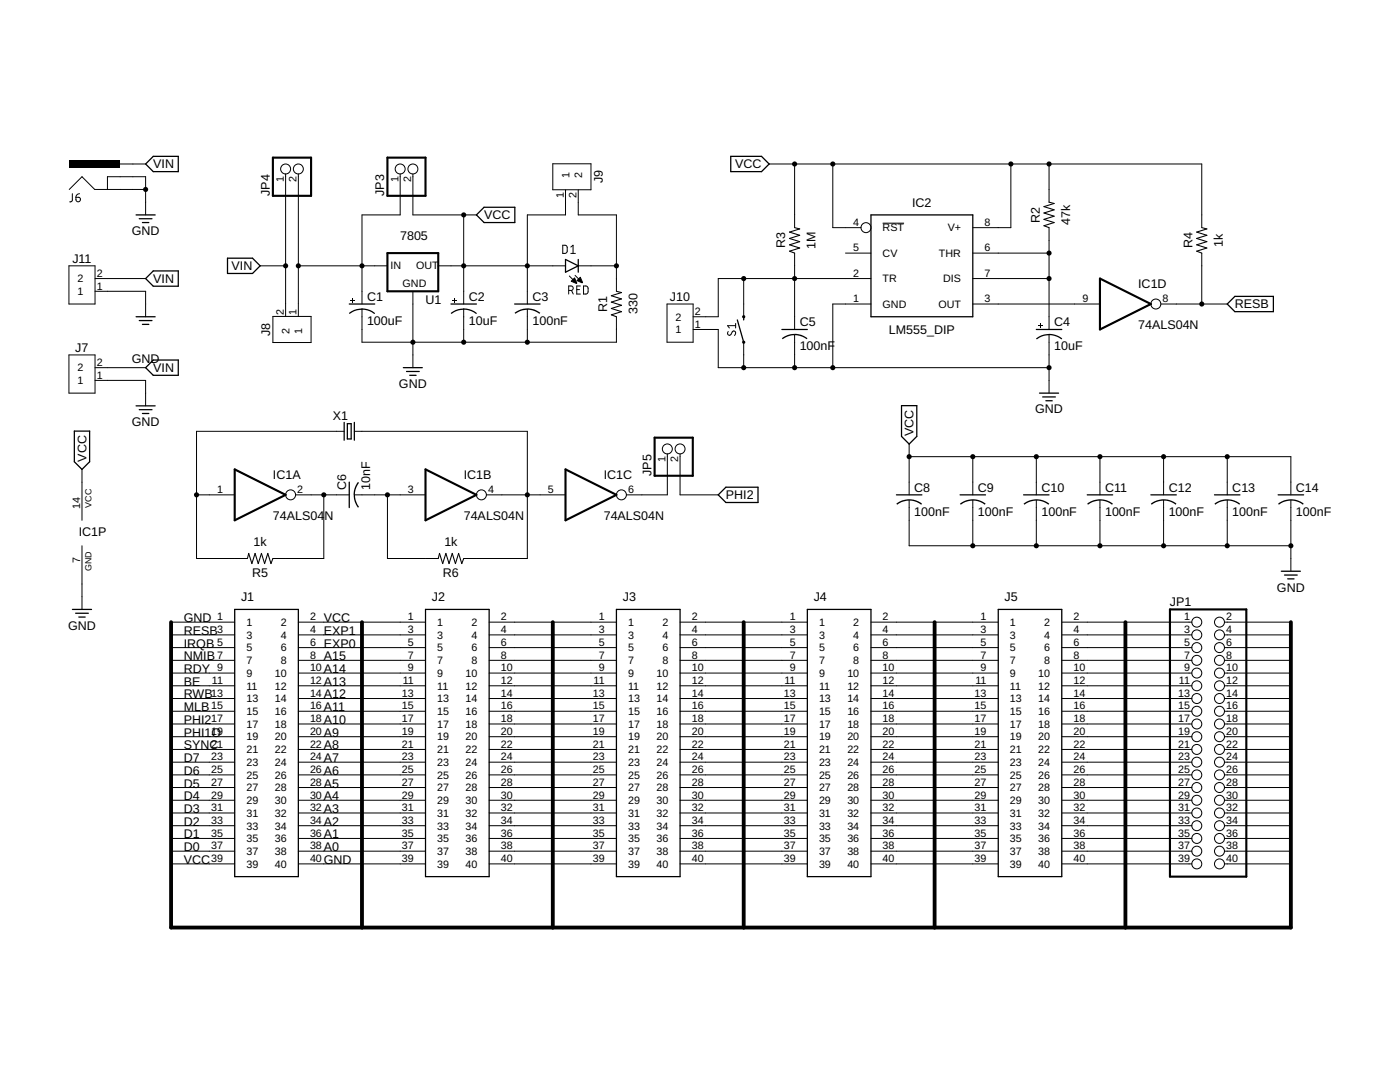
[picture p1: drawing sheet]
<svg xmlns="http://www.w3.org/2000/svg" width="279mm" height="216mm" viewBox="0 0 279 216" stroke-linecap="round" stroke-linejoin="round" font-family="sans-serif">
<g fill="none" stroke="#000" stroke-width=".2">
<path d="M13.8 37.8l2.6-2.5 2.5 2.5h10.2M14.4 38.7v1.3l-.5 .3M15.2 39.4h.5a.45 .45 0 0 1 .4 .5 .45 .45 0 0 1-.5 .4 .45 .45 0 0 1-.4-.5zM15.9 38.7l-.6 .2-.1 .5M21.4 37.8v-2.5h7.7v7.6M24 32.7h5.1M57 34.7v28.4M59.5 34.7v28.4M79.9 34.7v8.2h-7.7v17.8M82.4 34.7v8.2h12.7M110.3 32.7h7.6v5.2h-7.6zM112.9 37.9v5h-7.7v17.8"/>
<path d="M115.4 37.9v5h7.6v15.2M153.5 32.7h86.3v12.7M158.6 32.7v12.7M166.2 32.7v12.7h5.6M201.7 32.7v12.7h-7.6M209.4 32.7v7.6M13.8 53h5.2v7.7h-5.2zM19 58.1h10.1v5.1M19 55.6h10.1M51.9 53h5.1M59.5 53h17.8M82.4 58.1v15.3"/>
<path d="M87.5 53h25.4M92.5 42.9v17.8M112.3 48.9l.6 .1 .3 .2v1.1l-.3 .2-.6 .1zM113.5 58h.4a.44 .44 0 0 0 .5-.5 .44 .44 0 0 0-.5-.4h-.4v1.6M113.6 55.1l1.4 1.4M113.9 50.6h.9M113.9 49.3l.5-.4v1.7M114 58l.4 .7M114.8 54.9l1.4 1.4M115.1 57.8h.6M115.4 53h7.6M115.8 57.1h-.7v1.6h.7"/>
<path d="M116.5 57.1h.6l.2 .2 .1 .9-.3 .5h-.6zM148.4 55.6v7.6M158.6 50.5v15.2M168.7 50.5h5.1M173.8 55.6h-30.5v7.6h-5M176.1 44.5h4.3M194.1 55.6h15.3M194.1 50.5h15.3M209.4 45.4v20.3M239.8 50.5v10.2M13.8 70.8h5.2v7.6h-5.2zM19 75.9h10.1v5.1"/>
<path d="M19 73.4h10.1M54.5 63.1h7.6v5.2h-7.6zM72.2 61.7v6.6h50.8v-5.1M92.5 61.7v6.6M105.2 61.7v6.6M133.1 60.7h5.2v7.6h-5.2zM138.3 65.7h5v7.7h66.1M145.3 66.1a.41 .41 0 0 0-.1 .6 .41 .41 0 0 0 .6 .1l.3-.6a.38 .38 0 0 1 .5-.1 .38 .38 0 0 1 .2 .5l-.2 .4M146.8 65h-1.6l.4 .4M146.8 64.5v.9M148.4 68.3v5.1M158.6 66.8v6.6"/>
<path d="M173.8 60.7h-7.6v12.7M194.1 60.7h25.4M209.4 66.8v11.6M231.7 60.7h13.2M16.4 93.7v10.1M39.2 98.7h7.6M59 98.7h10.7M64.6 98.7v12.7h-10.1M68.7 86.1h-29.5v25.3h10.2M70.7 86.1h34.5v25.3h-12.7M70.7 98.7h14.2M77.3 98.7v12.7h10.2"/>
<path d="M97.1 98.7h15.8M133.2 90.6v8.1h-8.2M135.7 90.6v8.1h7.6M181.4 88.6v10.1M181.4 99.8v9.1h76.2M181.4 91.1h76.2v7.6M194.1 91.1v7.6M194.1 99.8v9.1M206.8 91.1v7.6M206.8 99.8v9.1M219.5 91.1v7.6M219.5 99.8v9.1"/>
<path d="M232.2 91.1v7.6M232.2 99.8v9.1M244.9 91.1v7.6M244.9 99.8v9.1M257.6 99.8v14.2M16.4 108.9v12.7M34.1 124.1h12.7M34.1 126.7h12.7M34.1 129.2h12.7M34.1 131.8h12.7M34.1 134.3h12.7M34.1 136.8h12.7"/>
<path d="M34.1 139.4h12.7M59.5 124.1h25.4M59.5 126.7h25.4M59.5 129.2h25.4M59.5 131.8h25.4M59.5 134.3h25.4M59.5 136.8h25.4M59.5 139.4h25.4M97.6 124.1h25.4M97.6 126.7h25.4M97.6 129.2h25.4M97.6 131.8h25.4"/>
<path d="M97.6 134.3h25.4M97.6 136.8h25.4M97.6 139.4h25.4M135.7 124.1h25.4M135.7 126.7h25.4M135.7 129.2h25.4M135.7 131.8h25.4M135.7 134.3h25.4M135.7 136.8h25.4M135.7 139.4h25.4M173.8 124.1h25.4M173.8 126.7h25.4"/>
<path d="M173.8 129.2h25.4M173.8 131.8h25.4M173.8 134.3h25.4M173.8 136.8h25.4M173.8 139.4h25.4M211.9 124.1h26M211.9 126.7h26M211.9 129.2h26M211.9 131.8h26M211.9 134.3h26M211.9 136.8h26M211.9 139.4h26"/>
<path d="M244.4 124.1h13.2M244.4 126.7h13.2M244.4 129.2h13.2M244.4 131.8h13.2M244.4 134.3h13.2M244.4 136.8h13.2M244.4 139.4h13.2M34.1 141.9h12.7M34.1 144.5h12.7M34.1 147h12.7M34.1 149.5h12.7M34.1 152.1h12.7"/>
<path d="M34.1 154.6h12.7M34.1 157.1h12.7M34.1 159.7h12.7M59.5 141.9h25.4M59.5 144.5h25.4M59.5 147h25.4M59.5 149.5h25.4M59.5 152.1h25.4M59.5 154.6h25.4M59.5 157.1h25.4M59.5 159.7h25.4M97.6 141.9h25.4"/>
<path d="M97.6 144.5h25.4M97.6 147h25.4M97.6 149.5h25.4M97.6 152.1h25.4M97.6 154.6h25.4M97.6 157.1h25.4M97.6 159.7h25.4M135.7 141.9h25.4M135.7 144.5h25.4M135.7 147h25.4M135.7 149.5h25.4M135.7 152.1h25.4"/>
<path d="M135.7 154.6h25.4M135.7 157.1h25.4M135.7 159.7h25.4M173.8 141.9h25.4M173.8 144.5h25.4M173.8 147h25.4M173.8 149.5h25.4M173.8 152.1h25.4M173.8 154.6h25.4M173.8 157.1h25.4M173.8 159.7h25.4M211.9 141.9h26"/>
<path d="M211.9 144.5h26M211.9 147h26M211.9 149.5h26M211.9 152.1h26M211.9 154.6h26M211.9 157.1h26M211.9 159.7h26M244.4 141.9h13.2M244.4 144.5h13.2M244.4 147h13.2M244.4 149.5h13.2M244.4 152.1h13.2"/>
<path d="M244.4 154.6h13.2M244.4 157.1h13.2M244.4 159.7h13.2M34.1 162.2h12.7M34.1 164.8h12.7M34.1 167.3h12.7M34.1 169.8h12.7M34.1 172.4h12.7M59.5 162.2h25.4M59.5 164.8h25.4M59.5 167.3h25.4M59.5 169.8h25.4"/>
<path d="M59.5 172.4h25.4M97.6 162.2h25.4M97.6 164.8h25.4M97.6 167.3h25.4M97.6 169.8h25.4M97.6 172.4h25.4M135.7 162.2h25.4M135.7 164.8h25.4M135.7 167.3h25.4M135.7 169.8h25.4M135.7 172.4h25.4M173.8 162.2h25.4"/>
<path d="M173.8 164.8h25.4M173.8 167.3h25.4M173.8 169.8h25.4M173.8 172.4h25.4M211.9 162.2h26M211.9 164.8h26M211.9 167.3h26M211.9 169.8h26M211.9 172.4h26M244.4 162.2h13.2M244.4 164.8h13.2M244.4 167.3h13.2"/>
<path d="M244.4 169.8h13.2M244.4 172.4h13.2"/>
<circle cx="57" cy="33.7" r=".99"/>
<circle cx="59.5" cy="33.7" r=".99"/>
<circle cx="79.9" cy="33.7" r=".99"/>
<circle cx="82.4" cy="33.7" r=".99"/>
<circle cx="172.8" cy="45.4" r=".99"/>
<circle cx="230.7" cy="60.7" r=".99"/>
<circle cx="58" cy="98.7" r=".99"/>
<circle cx="96.1" cy="98.7" r=".99"/>
<circle cx="124" cy="98.7" r=".99"/>
<circle cx="133.2" cy="89.6" r=".99"/>
<circle cx="135.7" cy="89.6" r=".99"/>
<circle cx="238.8" cy="136.8" r=".99"/>
<circle cx="238.8" cy="134.3" r=".99"/>
<circle cx="238.8" cy="124.1" r=".99"/>
<circle cx="238.8" cy="129.2" r=".99"/>
<circle cx="238.8" cy="131.8" r=".99"/>
<circle cx="238.8" cy="139.4" r=".99"/>
<circle cx="238.8" cy="126.7" r=".99"/>
<circle cx="243.4" cy="129.2" r=".99"/>
<circle cx="243.4" cy="124.1" r=".99"/>
<circle cx="243.4" cy="136.8" r=".99"/>
<circle cx="243.4" cy="139.4" r=".99"/>
<circle cx="243.4" cy="126.7" r=".99"/>
<circle cx="243.4" cy="131.8" r=".99"/>
<circle cx="243.4" cy="134.3" r=".99"/>
<circle cx="238.8" cy="152.1" r=".99"/>
<circle cx="238.8" cy="147" r=".99"/>
<circle cx="238.8" cy="157.1" r=".99"/>
<circle cx="238.8" cy="154.6" r=".99"/>
<circle cx="238.8" cy="141.9" r=".99"/>
<circle cx="238.8" cy="149.5" r=".99"/>
<circle cx="238.8" cy="144.5" r=".99"/>
<circle cx="238.8" cy="159.7" r=".99"/>
<circle cx="243.4" cy="152.1" r=".99"/>
<circle cx="243.4" cy="159.7" r=".99"/>
<circle cx="243.4" cy="149.5" r=".99"/>
<circle cx="243.4" cy="144.5" r=".99"/>
<circle cx="243.4" cy="157.1" r=".99"/>
<circle cx="243.4" cy="147" r=".99"/>
<circle cx="243.4" cy="154.6" r=".99"/>
<circle cx="243.4" cy="141.9" r=".99"/>
<circle cx="238.8" cy="167.3" r=".99"/>
<circle cx="238.8" cy="162.2" r=".99"/>
<circle cx="238.8" cy="169.8" r=".99"/>
<circle cx="238.8" cy="172.4" r=".99"/>
<circle cx="238.8" cy="164.8" r=".99"/>
<circle cx="243.4" cy="162.2" r=".99"/>
<circle cx="243.4" cy="164.8" r=".99"/>
<circle cx="243.4" cy="167.3" r=".99"/>
<circle cx="243.4" cy="169.8" r=".99"/>
<circle cx="243.4" cy="172.4" r=".99"/>
</g>
<g fill="none" stroke="#000" stroke-width=".25">
<path d="M29.1 32.7l1.5-1.5h5v3h-5zM145.8 31.2h6.2l1.5 1.5-1.5 1.5h-6.2zM27.2 42.9h3.8M27.8 43.6h2.5M28.4 44.4h1.3M29.1 55.6l1.5-1.5h5v3h-5zM45.4 51.5h5l1.5 1.5-1.5 1.6h-5zM95.1 42.9l1.5-1.5h6.1v3h-6.1zM112.9 51.8l2.5 1.2-2.5 1.3zM115.4 51.8v2.5M173.8 42.9h20.3v20.3h-20.3zM27.2 63.2h3.8"/>
<path d="M27.8 64h2.5M28.4 64.7h1.3M29.1 73.4l1.5-1.6h5v3.1h-5zM69.7 60.7h5.1M69.8 62.5a4 4 0 0 1 4.9 0M80.5 73.4h3.8M81.1 74.1h2.6M81.8 74.9h1.2M90 60.7h5.1M90.1 62.5a4 4 0 0 1 4.9 0M102.7 60.7h5.1M147.2 63.8l1.2 4.5"/>
<path d="M148.4 63.2v.6M156 65.7h5.1M206.8 65.7h5.1M206.9 67.6a4 4 0 0 1 5 0M207.5 78.4h3.8M208.1 79.2h2.5M208.7 80h1.3M244.9 60.7l1.5-1.6h7.7v3.1h-7.7zM14.8 86h3.1v6.1l-1.5 1.6-1.6-1.6zM27.2 81h3.8M27.8 81.7h2.5M28.4 82.5h1.3"/>
<path d="M68.7 84.3v3.5M69.3 84.5h.8v3.1h-.8zM69.7 96.2v5.1M70.7 84.3v3.5M144.9 97.2h6.4v3.1h-6.4l-1.6-1.6zM178.9 98.7h5.1M179.9 80.9h3.1v6.2l-1.6 1.5-1.5-1.5zM191.6 98.7h5.1M204.3 98.7h5.1M217 98.7h5.1M229.7 98.7h5.1M242.4 98.7h5.1"/>
<path d="M255.1 98.7h5.1M255.7 114h3.8M256.3 114.7h2.6M257 115.5h1.3M14.5 121.6h3.8M15.1 122.4h2.5M15.7 123.1h1.3M46.8 121.6h12.7v53.3h-12.7zM84.9 121.6h12.7v53.3h-12.7zM123 121.6h12.7v53.3h-12.7zM161.1 121.6h12.7v53.3h-12.7zM199.2 121.6h12.7v53.3h-12.7z"/>
</g>
<path d="M54.5 31.5h7.6v7.6h-7.6zM77.3 31.5h7.6v7.6h-7.6zM77.3 50.5h10.2v7.6h-10.2zM219.5 55.6l10.2 5.1-10.2 5zM46.8 93.7l10.2 5-10.2 5.1zM84.9 93.7l10.2 5-10.2 5.1zM112.9 93.7l10.1 5-10.1 5.1zM130.6 87.3h7.7v7.6h-7.7zM233.5 121.6h15.2v53.3h-15.2z" fill="none" stroke="#000" stroke-width=".42"/>
<g fill="#000">
<path d="M13.8 32h10.2v1.5h-10.2z" fill-rule="evenodd"/>
<path d="M70 59.9h.9v.1h-.9z" fill-rule="evenodd"/>
<path d="M70.4 59.5h.1v.9h-.1z" fill-rule="evenodd"/>
<path d="M90.3 59.9h.9v.1h-.9z" fill-rule="evenodd"/>
<path d="M90.7 59.5h.1v.9h-.1z" fill-rule="evenodd"/>
<path d="M102.7 62.4l1.2-.6 1.3-.2v.2l-1 .1-1.4 .7z" fill-rule="evenodd"/>
<path d="M105.2 61.5h.3a3.9 3.9 0 0 1 2.3 .9l-.1 .2-1.4-.7-1.1-.1z" fill-rule="evenodd"/>
<path d="M156 67.5l1.2-.7 1.4-.2v.3l-1 .1-1.4 .7z" fill-rule="evenodd"/>
<path d="M158.6 66.6h.3a3.9 3.9 0 0 1 2.2 .9l-.1 .2-.9-.5-1.5-.3z" fill-rule="evenodd"/>
<path d="M207.1 64.9h.9v.2h-.9z" fill-rule="evenodd"/>
<path d="M207.5 64.6h.1v.8h-.1z" fill-rule="evenodd"/>
<path d="M70.6 98.7h.2l.2 1.1 .6 1.3-.2 .2-.6-1.2z" fill-rule="evenodd"/>
<path d="M71.4 96.2l.2 .1-.6 1.4-.2 1h-.2l.2-1.3z" fill-rule="evenodd"/>
<path d="M178.9 100.5l1.2-.7 1.3-.2v.3l-1.5 .3-.9 .5z" fill-rule="evenodd"/>
<path d="M191.6 100.5l1.2-.7 1.3-.2v.3l-1.5 .3-.9 .5z" fill-rule="evenodd"/>
<path d="M204.3 100.5l1.2-.7 1.3-.2v.3l-1.5 .3-.9 .5z" fill-rule="evenodd"/>
<path d="M217 100.5l1.2-.7 1.3-.2v.3l-1.5 .3-.9 .5z" fill-rule="evenodd"/>
<path d="M229.7 100.5l1.2-.7 1.3-.2v.3l-1.5 .3-.9 .5z" fill-rule="evenodd"/>
<path d="M242.4 100.5l1.2-.7 1.3-.2v.3l-1.5 .3-.9 .5z" fill-rule="evenodd"/>
<path d="M255.1 100.5l1.2-.7 1.3-.2v.3l-1.5 .3-.9 .5z" fill-rule="evenodd"/>
<path d="M181.4 99.6l1.4 .2 1.2 .7-.1 .2-1.4-.7-1.1-.1z" fill-rule="evenodd"/>
<path d="M194.1 99.6l1.4 .2 1.2 .7-.2 .2-1.3-.7-1.1-.1z" fill-rule="evenodd"/>
<path d="M206.8 99.6l1.4 .2 1.2 .7-.2 .2-1.3-.7-1.1-.1z" fill-rule="evenodd"/>
<path d="M219.5 99.6h.3a4.1 4.1 0 0 1 2.3 .9l-.2 .2-1.3-.7-1.1-.1z" fill-rule="evenodd"/>
<path d="M232.2 99.6l1.4 .2 1.2 .7-.2 .2-1.3-.7-1.1-.1z" fill-rule="evenodd"/>
<path d="M244.9 99.6l1.4 .2 1.2 .7-.2 .2-1.3-.7-1.1-.1z" fill-rule="evenodd"/>
<path d="M257.6 99.6l1.4 .2 1.2 .7-.2 .2-.9-.5-1.5-.3z" fill-rule="evenodd"/>
<circle cx="29.1" cy="37.8" r=".51"/>
<circle cx="158.6" cy="32.7" r=".51"/>
<circle cx="166.2" cy="32.7" r=".51"/>
<circle cx="201.7" cy="32.7" r=".51"/>
<circle cx="209.4" cy="32.7" r=".51"/>
<circle cx="57" cy="53" r=".51"/>
<circle cx="59.5" cy="53" r=".51"/>
<circle cx="72.2" cy="53" r=".51"/>
<circle cx="92.5" cy="42.9" r=".51"/>
<circle cx="92.5" cy="53" r=".51"/>
<circle cx="105.2" cy="53" r=".51"/>
<circle cx="123" cy="53" r=".51"/>
<circle cx="148.4" cy="55.6" r=".51"/>
<circle cx="158.6" cy="55.6" r=".51"/>
<circle cx="209.4" cy="55.6" r=".51"/>
<circle cx="209.4" cy="50.5" r=".51"/>
<circle cx="82.4" cy="68.3" r=".51"/>
<circle cx="92.5" cy="68.3" r=".51"/>
<circle cx="105.2" cy="68.3" r=".51"/>
<circle cx="148.4" cy="68.3" r=".33"/>
<circle cx="148.4" cy="63.2" r=".33"/>
<circle cx="148.4" cy="73.4" r=".51"/>
<circle cx="158.6" cy="73.4" r=".51"/>
<circle cx="166.2" cy="73.4" r=".51"/>
<circle cx="209.4" cy="73.4" r=".51"/>
<circle cx="239.8" cy="60.7" r=".51"/>
<circle cx="39.2" cy="98.7" r=".51"/>
<circle cx="64.6" cy="98.7" r=".51"/>
<circle cx="77.3" cy="98.7" r=".51"/>
<circle cx="105.2" cy="98.7" r=".51"/>
<circle cx="181.4" cy="91.1" r=".51"/>
<circle cx="194.1" cy="91.1" r=".51"/>
<circle cx="206.8" cy="91.1" r=".51"/>
<circle cx="219.5" cy="91.1" r=".51"/>
<circle cx="232.2" cy="91.1" r=".51"/>
<circle cx="244.9" cy="91.1" r=".51"/>
<circle cx="194.1" cy="108.9" r=".51"/>
<circle cx="206.8" cy="108.9" r=".51"/>
<circle cx="219.5" cy="108.9" r=".51"/>
<circle cx="232.2" cy="108.9" r=".51"/>
<circle cx="244.9" cy="108.9" r=".51"/>
<circle cx="257.6" cy="108.9" r=".51"/>
</g>
<g fill="#000">
<path d="M13.8 32h10.2v1.5h-10.2zM13.8 32v1.5h10.2v-1.5z"/>
<path d="M28.6 37.8a.51 .51 0 0 1 1 0 .51 .51 0 0 1-1 0zM28.6 37.8a.51 .51 0 0 0 1 0 .51 .51 0 0 0-1 0z"/>
<path d="M158.1 32.7a.51 .51 0 0 1 1 0 .51 .51 0 0 1-1 0zM158.1 32.7a.51 .51 0 0 0 1 0 .51 .51 0 0 0-1 0z"/>
<path d="M165.7 32.7a.51 .51 0 0 1 1 0 .51 .51 0 0 1-1 0zM165.7 32.7a.51 .51 0 0 0 1 0 .51 .51 0 0 0-1 0z"/>
<path d="M201.2 32.7a.51 .51 0 0 1 1 0 .51 .51 0 0 1-1 0zM201.2 32.7a.51 .51 0 0 0 1 0 .51 .51 0 0 0-1 0z"/>
<path d="M208.9 32.7a.51 .51 0 0 1 1 0 .51 .51 0 0 1-1 0zM208.9 32.7a.51 .51 0 0 0 1 0 .51 .51 0 0 0-1 0z"/>
<path d="M56.5 53a.51 .51 0 0 1 1 0 .51 .51 0 0 1-1 0zM56.5 53a.51 .51 0 0 0 1 0 .51 .51 0 0 0-1 0z"/>
<path d="M59 53a.55 .55 0 0 1 1.1 0 .55 .55 0 0 1-1.1 0zM59 53a.51 .51 0 0 0 1 0 .51 .51 0 0 0-1 0z"/>
<path d="M70 59.9h.9v.1h-.9zM70 59.9v.1h.9v-.1z"/>
<path d="M70.4 59.5h.1v.9h-.1zM70.4 59.5v.9h.1v-.9z"/>
<path d="M71.7 53a.55 .55 0 0 1 1.1 0 .55 .55 0 0 1-1.1 0zM71.7 53a.51 .51 0 0 0 1 0 .51 .51 0 0 0-1 0z"/>
<path d="M90.3 59.9h.9v.1h-.9zM90.3 59.9v.1h.9v-.1z"/>
<path d="M90.7 59.5h.1v.9h-.1zM90.7 59.5v.9h.1v-.9z"/>
<path d="M92 53a.51 .51 0 0 1 1 0 .51 .51 0 0 1-1 0zM92 53a.51 .51 0 0 0 1 0 .51 .51 0 0 0-1 0z"/>
<path d="M92 42.9a.51 .51 0 0 1 1 0 .51 .51 0 0 1-1 0zM92 42.9a.51 .51 0 0 0 1 0 .51 .51 0 0 0-1 0z"/>
<path d="M104.7 53a.51 .51 0 0 1 1 0 .51 .51 0 0 1-1 0zM104.7 53a.51 .51 0 0 0 1 0 .51 .51 0 0 0-1 0z"/>
<path d="M122.5 53a.51 .51 0 0 1 1 0 .51 .51 0 0 1-1 0zM122.5 53a.51 .51 0 0 0 1 0 .51 .51 0 0 0-1 0z"/>
<path d="M147.9 55.6a.51 .51 0 0 1 1 0 .51 .51 0 0 1-1 0zM147.9 55.6a.51 .51 0 0 0 1 0 .51 .51 0 0 0-1 0z"/>
<path d="M158.1 55.6a.51 .51 0 0 1 1 0 .51 .51 0 0 1-1 0zM158.1 55.6a.51 .51 0 0 0 1 0 .51 .51 0 0 0-1 0z"/>
<path d="M208.9 50.5a.51 .51 0 0 1 1 0 .51 .51 0 0 1-1 0zM208.9 50.5a.51 .51 0 0 0 1 0 .51 .51 0 0 0-1 0z"/>
<path d="M208.9 55.6a.51 .51 0 0 1 1 0 .51 .51 0 0 1-1 0zM208.9 55.6a.51 .51 0 0 0 1 0 .51 .51 0 0 0-1 0z"/>
<path d="M81.9 68.3a.51 .51 0 0 1 1 0 .51 .51 0 0 1-1 0zM81.9 68.3a.51 .51 0 0 0 1 0 .51 .51 0 0 0-1 0z"/>
<path d="M92 68.3a.51 .51 0 0 1 1 0 .51 .51 0 0 1-1 0zM92 68.3a.51 .51 0 0 0 1 0 .51 .51 0 0 0-1 0z"/>
<path d="M102.7 62.4a3.8 3.8 0 0 1 2.5-.8v.2l-1 .1-1.4 .7zM102.7 62.4l.1 .2 1.4-.7 1-.1v-.2l-1.3 .2z"/>
<path d="M104.7 68.3a.51 .51 0 0 1 1 0 .51 .51 0 0 1-1 0zM104.7 68.3a.51 .51 0 0 0 1 0 .51 .51 0 0 0-1 0z"/>
<path d="M105.2 61.5h.3a3.9 3.9 0 0 1 2.3 .9l-.1 .2-1.4-.7-1.1-.1zM105.2 61.5v.3l1.1 .1 1.4 .7 .1-.2-1.2-.7z"/>
<path d="M148.1 68.3a.35 .35 0 0 1 .7 0 .35 .35 0 0 1-.7 0zM148.1 68.3a.35 .35 0 0 0 .7 0 .35 .35 0 0 0-.7 0z"/>
<path d="M148.1 63.2a.35 .35 0 0 1 .7 0 .35 .35 0 0 1-.7 0zM148.1 63.2a.35 .35 0 0 0 .7 0 .35 .35 0 0 0-.7 0z"/>
<path d="M147.9 73.4a.51 .51 0 0 1 1 0 .51 .51 0 0 1-1 0zM147.9 73.4a.51 .51 0 0 0 1 0 .51 .51 0 0 0-1 0z"/>
<path d="M156 67.5a3.8 3.8 0 0 1 2.6-.9v.3l-1 .1-1.4 .7zM156 67.5l.2 .2 1.4-.7 1-.1v-.3l-1.4 .2z"/>
<path d="M158.1 73.4a.51 .51 0 0 1 1 0 .51 .51 0 0 1-1 0zM158.1 73.4a.51 .51 0 0 0 1 0 .51 .51 0 0 0-1 0z"/>
<path d="M158.6 66.6h.3a3.9 3.9 0 0 1 2.2 .9l-.1 .2-.9-.5-1.5-.3zM158.6 66.6v.3l1.5 .3 .9 .5 .1-.2-1.2-.7z"/>
<path d="M165.7 73.4a.51 .51 0 0 1 1 0 .51 .51 0 0 1-1 0zM165.7 73.4a.51 .51 0 0 0 1 0 .51 .51 0 0 0-1 0z"/>
<path d="M207.1 64.9h.9v.2h-.9zM207.1 64.9v.2h.9v-.2z"/>
<path d="M207.5 64.6h.1v.8h-.1zM207.5 64.6v.8h.1v-.8z"/>
<path d="M208.9 73.4a.51 .51 0 0 1 1 0 .51 .51 0 0 1-1 0zM208.9 73.4a.51 .51 0 0 0 1 0 .51 .51 0 0 0-1 0z"/>
<path d="M239.3 60.7a.51 .51 0 0 1 1 0 .51 .51 0 0 1-1 0zM239.3 60.7a.51 .51 0 0 0 1 0 .51 .51 0 0 0-1 0z"/>
<path d="M38.7 98.7a.51 .51 0 0 1 1 0 .51 .51 0 0 1-1 0zM38.7 98.7a.51 .51 0 0 0 1 0 .51 .51 0 0 0-1 0z"/>
<path d="M64.1 98.7a.51 .51 0 0 1 1 0 .51 .51 0 0 1-1 0zM64.1 98.7a.51 .51 0 0 0 1 0 .51 .51 0 0 0-1 0z"/>
<path d="M70.6 98.7h.2l.2 1.1 .7 1.3-.3 .2a4.3 4.3 0 0 1-.8-2.6zM70.6 98.7l.1 .9 .3 1 .4 .7 .2-.2a3.9 3.9 0 0 1-.8-2.4z"/>
<path d="M71.4 96.2l.3 .1-.7 1.4-.2 1h-.2a3.9 3.9 0 0 1 .8-2.5zM71.4 96.2l-.6 1.2-.2 1.3h.2l.1-1 .7-1.4z"/>
<path d="M76.8 98.7a.51 .51 0 0 1 1 0 .51 .51 0 0 1-1 0zM76.8 98.7a.51 .51 0 0 0 1 0 .51 .51 0 0 0-1 0z"/>
<path d="M104.7 98.7a.51 .51 0 0 1 1 0 .51 .51 0 0 1-1 0zM104.7 98.7a.51 .51 0 0 0 1 0 .51 .51 0 0 0-1 0z"/>
<path d="M178.9 100.5a4.3 4.3 0 0 1 2.5-.9v.3l-1.5 .3-.9 .5zM178.9 100.5l.1 .2 .9-.5 1.5-.3v-.3l-1.3 .2z"/>
<path d="M180.9 91.1a.51 .51 0 0 1 1 0 .51 .51 0 0 1-1 0zM180.9 91.1a.51 .51 0 0 0 1 0 .51 .51 0 0 0-1 0z"/>
<path d="M191.6 100.5a4.3 4.3 0 0 1 2.5-.9v.3l-1.5 .3-.9 .5zM191.6 100.5l.1 .2 .9-.5 1.5-.3v-.3l-1.3 .2z"/>
<path d="M193.6 91.1a.51 .51 0 0 1 1 0 .51 .51 0 0 1-1 0zM193.6 91.1a.51 .51 0 0 0 1 0 .51 .51 0 0 0-1 0z"/>
<path d="M204.3 100.5a4.3 4.3 0 0 1 2.5-.9v.3l-1.5 .3-.9 .5zM204.3 100.5l.1 .2 .9-.5 1.5-.3v-.3l-1.3 .2z"/>
<path d="M206.3 91.1a.51 .51 0 0 1 1 0 .51 .51 0 0 1-1 0zM206.3 91.1a.51 .51 0 0 0 1 0 .51 .51 0 0 0-1 0z"/>
<path d="M217 100.5a4.3 4.3 0 0 1 2.5-.9v.3l-1.5 .3-.9 .5zM217 100.5l.1 .2a3.8 3.8 0 0 1 2.4-.8v-.3l-1.3 .2z"/>
<path d="M219 91.1a.51 .51 0 0 1 1 0 .51 .51 0 0 1-1 0zM219 91.1a.51 .51 0 0 0 1 0 .51 .51 0 0 0-1 0z"/>
<path d="M229.7 100.5a4.3 4.3 0 0 1 2.5-.9v.3l-1.5 .3-.9 .5zM229.7 100.5l.1 .2a3.8 3.8 0 0 1 2.4-.8v-.3l-1.3 .2z"/>
<path d="M231.7 91.1a.51 .51 0 0 1 1 0 .51 .51 0 0 1-1 0zM231.7 91.1a.51 .51 0 0 0 1 0 .51 .51 0 0 0-1 0z"/>
<path d="M242.4 100.5a4.3 4.3 0 0 1 2.5-.9v.3l-1.5 .3-.9 .5zM242.4 100.5l.1 .2 .9-.5 1.5-.3v-.3l-1.3 .2z"/>
<path d="M244.4 91.1a.51 .51 0 0 1 1 0 .51 .51 0 0 1-1 0zM244.4 91.1a.51 .51 0 0 0 1 0 .51 .51 0 0 0-1 0z"/>
<path d="M255.1 100.5a4.2 4.2 0 0 1 2.5-.9v.3l-1.5 .3-.9 .5zM255.1 100.5l.1 .2 .9-.5 1.5-.3v-.3l-1.3 .2z"/>
<path d="M181.4 99.6h.3a4.1 4.1 0 0 1 2.3 .9l-.1 .2-1.4-.7-1.1-.1zM181.4 99.6v.3l1.1 .1 1.4 .7 .1-.2-1.2-.7z"/>
<path d="M193.6 108.9a.51 .51 0 0 1 1 0 .51 .51 0 0 1-1 0zM193.6 108.9a.51 .51 0 0 0 1 0 .51 .51 0 0 0-1 0z"/>
<path d="M194.1 99.6h.3a4.1 4.1 0 0 1 2.3 .9l-.2 .2-1.3-.7-1.1-.1zM194.1 99.6v.3l1.1 .1 1.3 .7 .2-.2-1.2-.7z"/>
<path d="M206.3 108.9a.51 .51 0 0 1 1 0 .51 .51 0 0 1-1 0zM206.3 108.9a.51 .51 0 0 0 1 0 .51 .51 0 0 0-1 0z"/>
<path d="M206.8 99.6h.3a4.1 4.1 0 0 1 2.3 .9l-.2 .2-1.3-.7-1.1-.1zM206.8 99.6v.3l1.1 .1 1.3 .7 .2-.2-1.2-.7z"/>
<path d="M219 108.9a.51 .51 0 0 1 1 0 .51 .51 0 0 1-1 0zM219 108.9a.51 .51 0 0 0 1 0 .51 .51 0 0 0-1 0z"/>
<path d="M219.5 99.6h.3a4 4 0 0 1 2.3 .9l-.2 .2-1.3-.7-1.1-.1zM219.5 99.6v.3l1.1 .1 1.3 .7 .2-.2-1.2-.7z"/>
<path d="M231.7 108.9a.51 .51 0 0 1 1 0 .51 .51 0 0 1-1 0zM231.7 108.9a.51 .51 0 0 0 1 0 .51 .51 0 0 0-1 0z"/>
<path d="M232.2 99.6h.3a4.1 4.1 0 0 1 2.3 .9l-.2 .2-1.3-.7-1.1-.1zM232.2 99.6v.3l1.1 .1 1.3 .7 .2-.2-1.2-.7z"/>
<path d="M244.4 108.9a.51 .51 0 0 1 1 0 .51 .51 0 0 1-1 0zM244.4 108.9a.51 .51 0 0 0 1 0 .51 .51 0 0 0-1 0z"/>
<path d="M244.9 99.6h.3a4.1 4.1 0 0 1 2.3 .9l-.2 .2-1.3-.7-1.1-.1zM244.9 99.6v.3l1.1 .1 1.3 .7 .2-.2-1.2-.7z"/>
<path d="M257.1 108.9a.51 .51 0 0 1 1 0 .51 .51 0 0 1-1 0zM257.1 108.9a.51 .51 0 0 0 1 0 .51 .51 0 0 0-1 0z"/>
<path d="M257.6 99.6h.3a4.1 4.1 0 0 1 2.3 .9l-.2 .2-.9-.5-1.5-.3zM257.6 99.6v.3l1.5 .3 .9 .5 .2-.2-1.2-.7z"/>
</g>
<g fill="#000" stroke="#000" stroke-width=".2">
<path d="M114 56.1l.7-.6 .4 1z" fill-rule="evenodd"/>
<path d="M115.1 56l.7-.7 .5 1.1z" fill-rule="evenodd"/>
</g>
<path d="M123 58.1l1 .3-2 .6 2 .6-2 .7 2 .6-2 .7 2 .6-2 .6 1 .4M158.6 45.4l1 .3-2 .6 2 .6-2 .7 2 .6-2 .7 2 .6-2 .6 1 .4M209.4 40.3l1 .3-2.1 .6 2.1 .7-2.1 .6 2.1 .6-2.1 .7 2.1 .6-2.1 .6 1.1 .4M239.8 45.4l1.1 .3-2.1 .6 2.1 .6-2.1 .7 2.1 .6-2.1 .7 2.1 .6-2.1 .6 1 .4M49.4 111.4l.2-1 .7 2.1 .6-2.1 .6 2.1 .7-2.1 .6 2.1 .6-2.1 .7 2.1 .4-1.1M87.5 111.4l.2-1 .6 2.1 .7-2.1 .6 2.1 .7-2.1 .6 2.1 .6-2.1 .7 2.1 .3-1.1" fill="none" stroke="#000" stroke-width=".21"/>
<path d="M34.1 124.1v61h223.5v-61M72.2 124.1v61M110.3 124.1v61M148.4 124.1v61M186.5 124.1v61M224.6 124.1v61" fill="none" stroke="#000" stroke-width=".76"/>
<g font-size="2.5">
<text x="30.6" y="33.6">VIN</text>
<text x="146.7" y="33.6">VCC</text>
<text x="53.8" y="39.1" transform="rotate(-90 53.8 39.1)">JP4</text>
<text x="76.7" y="39.1" transform="rotate(-90 76.7 39.1)">JP3</text>
<text x="120.3" y="36.6" transform="rotate(-90 120.3 36.6)">J9</text>
<text x="182" y="41.2">IC2</text>
<text x="26.3" y="47">GND</text>
<text x="79.9" y="48">7805</text>
<text x="96.6" y="43.8">VCC</text>
<text x="207.5" y="44.5" transform="rotate(-90 207.5 44.5)">R2</text>
<text x="213.6" y="44.9" transform="rotate(-90 213.6 44.9)">47k</text>
<text x="14.4" y="52.5">J11</text>
<text x="46.2" y="53.9">VIN</text>
<text x="156.7" y="49.6" transform="rotate(-90 156.7 49.6)">R3</text>
<text x="162.8" y="49.7" transform="rotate(-90 162.8 49.7)">1M</text>
<text x="238" y="49.6" transform="rotate(-90 238 49.6)">R4</text>
<text x="244" y="49.3" transform="rotate(-90 244 49.3)">1k</text>
<text x="30.6" y="56.5">VIN</text>
<text x="227.1" y="57.5">IC1D</text>
<text x="73.2" y="64.9">100uF</text>
<text x="73.2" y="60">C1</text>
<text x="84.9" y="60.7">U1</text>
<text x="93.6" y="64.9">10uF</text>
<text x="93.6" y="60">C2</text>
<text x="106.3" y="64.9">100nF</text>
<text x="106.3" y="60">C3</text>
<text x="121.1" y="62.3" transform="rotate(-90 121.1 62.3)">R1</text>
<text x="127.2" y="62.7" transform="rotate(-90 127.2 62.7)">330</text>
<text x="133.7" y="60.1">J10</text>
<text x="159.6" y="65.1">C5</text>
<text x="210.4" y="65.1">C4</text>
<text x="227.1" y="65.7">74ALS04N</text>
<text x="246.4" y="61.6">RESB</text>
<text x="15" y="70.2">J7</text>
<text x="53.9" y="67.1" transform="rotate(-90 53.9 67.1)">J8</text>
<text x="159.6" y="69.9">100nF</text>
<text x="177.4" y="66.6">LM555_DIP</text>
<text x="210.4" y="69.9">10uF</text>
<text x="26.3" y="72.3">GND</text>
<text x="30.6" y="74.2">VIN</text>
<text x="79.6" y="77.4">GND</text>
<text x="66.4" y="83.8">X1</text>
<text x="206.6" y="82.5">GND</text>
<text x="26.3" y="85">GND</text>
<text x="182.3" y="87.1" transform="rotate(-90 182.3 87.1)">VCC</text>
<text x="17.3" y="92.1" transform="rotate(-90 17.3 92.1)">VCC</text>
<text x="54.5" y="95.6">IC1A</text>
<text x="92.5" y="95.6">IC1B</text>
<text x="120.5" y="95.6">IC1C</text>
<text x="130" y="94.9" transform="rotate(-90 130 94.9)">JP5</text>
<text x="69.1" y="97.7" transform="rotate(-90 69.1 97.7)">C6</text>
<text x="73.9" y="97.7" transform="rotate(-90 73.9 97.7)">10nF</text>
<text x="144.9" y="99.6">PHI2</text>
<text x="182.4" y="98.1">C8</text>
<text x="195.1" y="98.1">C9</text>
<text x="207.8" y="98.1">C10</text>
<text x="220.5" y="98.1">C11</text>
<text x="233.2" y="98.1">C12</text>
<text x="245.9" y="98.1">C13</text>
<text x="258.6" y="98.1">C14</text>
<text x="15.7" y="107">IC1P</text>
<text x="54.5" y="103.8">74ALS04</text>
<text x="64.7" y="103.8">N</text>
<text x="92.5" y="103.8">74ALS04N</text>
<text x="120.5" y="103.8">74ALS04N</text>
<text x="182.4" y="102.9">100nF</text>
<text x="195.1" y="102.9">100nF</text>
<text x="207.8" y="102.9">100nF</text>
<text x="220.5" y="102.9">100nF</text>
<text x="233.2" y="102.9">100nF</text>
<text x="245.9" y="102.9">100nF</text>
<text x="258.6" y="102.9">100nF</text>
<text x="50.6" y="109">1k</text>
<text x="88.7" y="109">1k</text>
<text x="48.1" y="120">J1</text>
<text x="50.3" y="115.1">R5</text>
<text x="86.2" y="120">J2</text>
<text x="88.4" y="115.1">R6</text>
<text x="124.3" y="120">J3</text>
<text x="162.4" y="120">J4</text>
<text x="200.5" y="120">J5</text>
<text x="254.8" y="118">GND</text>
<text x="13.6" y="125.7">GND</text>
<text x="36.7" y="124.1">GND</text>
<text x="64.6" y="124.1">VCC</text>
<text x="233.5" y="121">JP1</text>
<text x="36.7" y="126.7">RESB</text>
<text x="36.7" y="129.2">IRQB</text>
<text x="36.7" y="131.8">NMIB</text>
<text x="64.6" y="126.7">EXP1</text>
<text x="64.6" y="129.2">EXP0</text>
<text x="64.6" y="131.8">A15</text>
<text x="36.7" y="134.3">RDY</text>
<text x="36.7" y="136.8">BE</text>
<text x="64.6" y="134.3">A14</text>
<text x="64.6" y="136.8">A13</text>
<text x="36.7" y="139.4">RWB</text>
<text x="36.7" y="141.9">MLB</text>
<text x="64.6" y="139.4">A12</text>
<text x="64.6" y="141.9">A11</text>
<text x="36.7" y="144.5">PHI2</text>
<text x="36.7" y="147">PHI1O</text>
<text x="36.7" y="149.5">SYNC</text>
<text x="64.6" y="144.5">A10</text>
<text x="64.6" y="147">A9</text>
<text x="64.6" y="149.5">A8</text>
<text x="36.7" y="152.1">D7</text>
<text x="36.7" y="154.6">D6</text>
<text x="64.6" y="152.1">A7</text>
<text x="64.6" y="154.6">A6</text>
<text x="36.7" y="157.2">D5</text>
<text x="36.7" y="159.7">D4</text>
<text x="64.6" y="157.2">A5</text>
<text x="64.6" y="159.7">A4</text>
<text x="36.7" y="162.2">D3</text>
<text x="36.7" y="164.8">D2</text>
<text x="36.7" y="167.3">D1</text>
<text x="64.6" y="162.2">A3</text>
<text x="64.6" y="164.8">A2</text>
<text x="64.6" y="167.3">A1</text>
<text x="36.7" y="172.4">VCC</text>
<text x="36.7" y="169.8">D0</text>
<text x="64.6" y="172.4">GND</text>
<text x="64.6" y="169.8">A0</text>
</g>
<g font-size="2.1">
<text x="113.6" y="35.5" transform="rotate(-90 113.6 35.5)">1</text>
<text x="116.2" y="35.5" transform="rotate(-90 116.2 35.5)">2</text>
<text x="56.6" y="36.3" transform="rotate(-90 56.6 36.3)">1</text>
<text x="59.2" y="36.3" transform="rotate(-90 59.2 36.3)">2</text>
<text x="79.5" y="36.3" transform="rotate(-90 79.5 36.3)">1</text>
<text x="82" y="36.3" transform="rotate(-90 82 36.3)">2</text>
<text x="112.5" y="39.4" transform="rotate(-90 112.5 39.4)">1</text>
<text x="115" y="39.4" transform="rotate(-90 115 39.4)">2</text>
<text x="170.3" y="45.1">4</text>
<text x="176.2" y="46.2">RST</text>
<text x="189.1" y="46.2">V+</text>
<text x="196.5" y="45.1">8</text>
<text x="77.9" y="53.7">IN</text>
<text x="83" y="53.7">OUT</text>
<text x="170.3" y="50.2">5</text>
<text x="176.2" y="51.3">CV</text>
<text x="187.4" y="51.3">THR</text>
<text x="196.5" y="50.2">6</text>
<text x="15.5" y="58.9">1</text>
<text x="15.5" y="56.3">2</text>
<text x="19.3" y="57.8">1</text>
<text x="19.3" y="55.2">2</text>
<text x="80.4" y="57.4">GND</text>
<text x="170.3" y="55.2">2</text>
<text x="176.2" y="56.3">TR</text>
<text x="188.2" y="56.3">DIS</text>
<text x="196.5" y="55.2">7</text>
<text x="56.6" y="62.8" transform="rotate(-90 56.6 62.8)">2</text>
<text x="59.2" y="62.8" transform="rotate(-90 59.2 62.8)">1</text>
<text x="134.8" y="64">2</text>
<text x="138.7" y="65.4">1</text>
<text x="138.7" y="62.8">2</text>
<text x="170.3" y="60.3">1</text>
<text x="176.2" y="61.4">GND</text>
<text x="187.3" y="61.4">OUT</text>
<text x="196.5" y="60.3">3</text>
<text x="216" y="60.3">9</text>
<text x="232" y="60.3">8</text>
<text x="57.8" y="66.7" transform="rotate(-90 57.8 66.7)">2</text>
<text x="60.3" y="66.7" transform="rotate(-90 60.3 66.7)">1</text>
<text x="134.8" y="66.5">1</text>
<text x="15.5" y="76.7">1</text>
<text x="15.5" y="74.1">2</text>
<text x="19.3" y="75.5">1</text>
<text x="19.3" y="73">2</text>
<text x="132.8" y="92.1" transform="rotate(-90 132.8 92.1)">1</text>
<text x="135.4" y="92.1" transform="rotate(-90 135.4 92.1)">2</text>
<text x="16" y="101.5" transform="rotate(-90 16 101.5)">14</text>
<text x="43.3" y="98.4">1</text>
<text x="59.3" y="98.4">2</text>
<text x="81.4" y="98.4">3</text>
<text x="97.4" y="98.4">4</text>
<text x="109.3" y="98.4">5</text>
<text x="125.4" y="98.4">6</text>
<text x="16" y="112.4" transform="rotate(-90 16 112.4)">7</text>
<text x="43.3" y="123.8">1</text>
<text x="49.2" y="124.9">1</text>
<text x="56" y="124.9">2</text>
<text x="61.9" y="123.8">2</text>
<text x="81.4" y="123.8">1</text>
<text x="87.3" y="124.9">1</text>
<text x="94.1" y="124.9">2</text>
<text x="100" y="123.8">2</text>
<text x="119.5" y="123.8">1</text>
<text x="125.4" y="124.9">1</text>
<text x="132.2" y="124.9">2</text>
<text x="138.1" y="123.8">2</text>
<text x="157.6" y="123.8">1</text>
<text x="163.5" y="124.9">1</text>
<text x="170.3" y="124.9">2</text>
<text x="176.2" y="123.8">2</text>
<text x="195.7" y="123.8">1</text>
<text x="201.5" y="124.9">1</text>
<text x="208.4" y="124.9">2</text>
<text x="214.2" y="123.8">2</text>
<text x="236.3" y="123.8">1</text>
<text x="244.7" y="123.8">2</text>
<text x="43.3" y="126.3">3</text>
<text x="43.3" y="128.9">5</text>
<text x="43.3" y="131.4">7</text>
<text x="49.2" y="127.4">3</text>
<text x="49.2" y="130">5</text>
<text x="56" y="127.4">4</text>
<text x="56" y="130">6</text>
<text x="61.9" y="126.3">4</text>
<text x="61.9" y="128.9">6</text>
<text x="61.9" y="131.4">8</text>
<text x="81.4" y="126.3">3</text>
<text x="81.4" y="128.9">5</text>
<text x="81.4" y="131.4">7</text>
<text x="87.3" y="127.4">3</text>
<text x="87.3" y="130">5</text>
<text x="94.1" y="127.4">4</text>
<text x="94.1" y="130">6</text>
<text x="100" y="126.3">4</text>
<text x="100" y="128.9">6</text>
<text x="100" y="131.4">8</text>
<text x="119.5" y="126.3">3</text>
<text x="119.5" y="128.9">5</text>
<text x="119.5" y="131.4">7</text>
<text x="125.4" y="127.4">3</text>
<text x="125.4" y="130">5</text>
<text x="132.2" y="127.4">4</text>
<text x="132.2" y="130">6</text>
<text x="138.1" y="126.3">4</text>
<text x="138.1" y="128.9">6</text>
<text x="138.1" y="131.4">8</text>
<text x="157.6" y="126.3">3</text>
<text x="157.6" y="128.9">5</text>
<text x="157.6" y="131.4">7</text>
<text x="163.5" y="127.4">3</text>
<text x="163.5" y="130">5</text>
<text x="170.3" y="127.4">4</text>
<text x="170.3" y="130">6</text>
<text x="176.2" y="126.3">4</text>
<text x="176.2" y="128.9">6</text>
<text x="176.2" y="131.4">8</text>
<text x="195.7" y="126.3">3</text>
<text x="195.7" y="128.9">5</text>
<text x="195.7" y="131.4">7</text>
<text x="201.5" y="127.4">3</text>
<text x="201.5" y="130">5</text>
<text x="208.4" y="127.4">4</text>
<text x="208.4" y="130">6</text>
<text x="214.2" y="126.3">4</text>
<text x="214.2" y="128.9">6</text>
<text x="214.2" y="131.4">8</text>
<text x="236.3" y="126.3">3</text>
<text x="236.3" y="128.9">5</text>
<text x="236.3" y="131.4">7</text>
<text x="244.7" y="126.3">4</text>
<text x="244.7" y="128.9">6</text>
<text x="244.7" y="131.4">8</text>
<text x="42.3" y="136.5">11</text>
<text x="43.3" y="133.9">9</text>
<text x="49.2" y="132.5">7</text>
<text x="49.2" y="135.1">9</text>
<text x="49.2" y="137.6">11</text>
<text x="54.8" y="135.1">10</text>
<text x="54.8" y="137.6">12</text>
<text x="56" y="132.5">8</text>
<text x="61.9" y="133.9">10</text>
<text x="61.9" y="136.5">12</text>
<text x="80.4" y="136.5">11</text>
<text x="81.4" y="133.9">9</text>
<text x="87.3" y="132.5">7</text>
<text x="87.3" y="135.1">9</text>
<text x="87.3" y="137.6">11</text>
<text x="92.9" y="135.1">10</text>
<text x="92.9" y="137.6">12</text>
<text x="94.1" y="132.5">8</text>
<text x="100" y="133.9">10</text>
<text x="100" y="136.5">12</text>
<text x="118.5" y="136.5">11</text>
<text x="119.5" y="133.9">9</text>
<text x="125.4" y="132.5">7</text>
<text x="125.4" y="135.1">9</text>
<text x="125.4" y="137.6">11</text>
<text x="131" y="135.1">10</text>
<text x="131" y="137.6">12</text>
<text x="132.2" y="132.5">8</text>
<text x="138.1" y="133.9">10</text>
<text x="138.1" y="136.5">12</text>
<text x="156.6" y="136.5">11</text>
<text x="157.6" y="133.9">9</text>
<text x="163.5" y="132.5">7</text>
<text x="163.5" y="135.1">9</text>
<text x="163.5" y="137.6">11</text>
<text x="169.1" y="135.1">10</text>
<text x="169.1" y="137.6">12</text>
<text x="170.3" y="132.5">8</text>
<text x="176.2" y="133.9">10</text>
<text x="176.2" y="136.5">12</text>
<text x="194.7" y="136.5">11</text>
<text x="195.7" y="133.9">9</text>
<text x="201.5" y="132.5">7</text>
<text x="201.5" y="135.1">9</text>
<text x="201.5" y="137.6">11</text>
<text x="207.2" y="135.1">10</text>
<text x="207.2" y="137.6">12</text>
<text x="208.4" y="132.5">8</text>
<text x="214.2" y="133.9">10</text>
<text x="214.2" y="136.5">12</text>
<text x="235.3" y="136.5">11</text>
<text x="236.3" y="133.9">9</text>
<text x="244.7" y="133.9">10</text>
<text x="244.7" y="136.5">12</text>
<text x="42.1" y="139">13</text>
<text x="42.1" y="141.6">15</text>
<text x="49.2" y="140.1">13</text>
<text x="49.2" y="142.7">15</text>
<text x="54.8" y="140.1">14</text>
<text x="54.8" y="142.7">16</text>
<text x="61.9" y="139">14</text>
<text x="61.9" y="141.6">16</text>
<text x="80.2" y="139">13</text>
<text x="80.2" y="141.6">15</text>
<text x="87.3" y="140.1">13</text>
<text x="87.3" y="142.7">15</text>
<text x="92.9" y="140.1">14</text>
<text x="92.9" y="142.7">16</text>
<text x="100" y="139">14</text>
<text x="100" y="141.6">16</text>
<text x="118.3" y="139">13</text>
<text x="118.3" y="141.6">15</text>
<text x="125.4" y="140.1">13</text>
<text x="125.4" y="142.7">15</text>
<text x="131" y="140.1">14</text>
<text x="131" y="142.7">16</text>
<text x="138.1" y="139">14</text>
<text x="138.1" y="141.6">16</text>
<text x="156.4" y="139">13</text>
<text x="156.4" y="141.6">15</text>
<text x="163.5" y="140.1">13</text>
<text x="163.5" y="142.7">15</text>
<text x="169.1" y="140.1">14</text>
<text x="169.1" y="142.7">16</text>
<text x="176.2" y="139">14</text>
<text x="176.2" y="141.6">16</text>
<text x="194.5" y="139">13</text>
<text x="194.5" y="141.6">15</text>
<text x="201.5" y="140.1">13</text>
<text x="201.5" y="142.7">15</text>
<text x="207.2" y="140.1">14</text>
<text x="207.2" y="142.7">16</text>
<text x="214.2" y="139">14</text>
<text x="214.2" y="141.6">16</text>
<text x="235.1" y="139">13</text>
<text x="235.1" y="141.6">15</text>
<text x="244.7" y="139">14</text>
<text x="244.7" y="141.6">16</text>
<text x="42.1" y="144.1">17</text>
<text x="42.1" y="146.6">19</text>
<text x="42.1" y="149.2">21</text>
<text x="49.2" y="145.2">17</text>
<text x="49.2" y="147.8">19</text>
<text x="54.8" y="145.2">18</text>
<text x="54.8" y="147.8">20</text>
<text x="61.9" y="144.1">18</text>
<text x="61.9" y="146.6">20</text>
<text x="61.9" y="149.2">22</text>
<text x="80.2" y="144.1">17</text>
<text x="80.2" y="146.6">19</text>
<text x="80.2" y="149.2">21</text>
<text x="87.3" y="145.2">17</text>
<text x="87.3" y="147.8">19</text>
<text x="92.9" y="145.2">18</text>
<text x="92.9" y="147.8">20</text>
<text x="100" y="144.1">18</text>
<text x="100" y="146.6">20</text>
<text x="100" y="149.2">22</text>
<text x="118.3" y="144.1">17</text>
<text x="118.3" y="146.6">19</text>
<text x="118.3" y="149.2">21</text>
<text x="125.4" y="145.2">17</text>
<text x="125.4" y="147.8">19</text>
<text x="131" y="145.2">18</text>
<text x="131" y="147.8">20</text>
<text x="138.1" y="144.1">18</text>
<text x="138.1" y="146.6">20</text>
<text x="138.1" y="149.2">22</text>
<text x="156.4" y="144.1">17</text>
<text x="156.4" y="146.6">19</text>
<text x="156.4" y="149.2">21</text>
<text x="163.5" y="145.2">17</text>
<text x="163.5" y="147.8">19</text>
<text x="169.1" y="145.2">18</text>
<text x="169.1" y="147.8">20</text>
<text x="176.2" y="144.1">18</text>
<text x="176.2" y="146.6">20</text>
<text x="176.2" y="149.2">22</text>
<text x="194.5" y="144.1">17</text>
<text x="194.5" y="146.6">19</text>
<text x="194.5" y="149.2">21</text>
<text x="201.5" y="145.2">17</text>
<text x="201.5" y="147.8">19</text>
<text x="207.2" y="145.2">18</text>
<text x="207.2" y="147.8">20</text>
<text x="214.2" y="144.1">18</text>
<text x="214.2" y="146.6">20</text>
<text x="214.2" y="149.2">22</text>
<text x="235.1" y="144.1">17</text>
<text x="235.1" y="146.6">19</text>
<text x="235.1" y="149.2">21</text>
<text x="244.7" y="144.1">18</text>
<text x="244.7" y="146.6">20</text>
<text x="244.7" y="149.2">22</text>
<text x="42.1" y="151.7">23</text>
<text x="42.1" y="154.3">25</text>
<text x="49.2" y="150.3">21</text>
<text x="49.2" y="152.8">23</text>
<text x="49.2" y="155.4">25</text>
<text x="54.8" y="150.3">22</text>
<text x="54.8" y="152.8">24</text>
<text x="54.8" y="155.4">26</text>
<text x="61.9" y="151.7">24</text>
<text x="61.9" y="154.3">26</text>
<text x="80.2" y="151.7">23</text>
<text x="80.2" y="154.3">25</text>
<text x="87.3" y="150.3">21</text>
<text x="87.3" y="152.8">23</text>
<text x="87.3" y="155.4">25</text>
<text x="92.9" y="150.3">22</text>
<text x="92.9" y="152.8">24</text>
<text x="92.9" y="155.4">26</text>
<text x="100" y="151.7">24</text>
<text x="100" y="154.3">26</text>
<text x="118.3" y="151.7">23</text>
<text x="118.3" y="154.3">25</text>
<text x="125.4" y="150.3">21</text>
<text x="125.4" y="152.8">23</text>
<text x="125.4" y="155.4">25</text>
<text x="131" y="150.3">22</text>
<text x="131" y="152.8">24</text>
<text x="131" y="155.4">26</text>
<text x="138.1" y="151.7">24</text>
<text x="138.1" y="154.3">26</text>
<text x="156.4" y="151.7">23</text>
<text x="156.4" y="154.3">25</text>
<text x="163.5" y="150.3">21</text>
<text x="163.5" y="152.8">23</text>
<text x="163.5" y="155.4">25</text>
<text x="169.1" y="150.3">22</text>
<text x="169.1" y="152.8">24</text>
<text x="169.1" y="155.4">26</text>
<text x="176.2" y="151.7">24</text>
<text x="176.2" y="154.3">26</text>
<text x="194.5" y="151.7">23</text>
<text x="194.5" y="154.3">25</text>
<text x="201.5" y="150.3">21</text>
<text x="201.5" y="152.8">23</text>
<text x="201.5" y="155.4">25</text>
<text x="207.2" y="150.3">22</text>
<text x="207.2" y="152.8">24</text>
<text x="207.2" y="155.4">26</text>
<text x="214.2" y="151.7">24</text>
<text x="214.2" y="154.3">26</text>
<text x="235.1" y="151.7">23</text>
<text x="235.1" y="154.3">25</text>
<text x="244.7" y="151.7">24</text>
<text x="244.7" y="154.3">26</text>
<text x="42.1" y="156.8">27</text>
<text x="42.1" y="159.3">29</text>
<text x="42.1" y="161.9">31</text>
<text x="49.2" y="157.9">27</text>
<text x="49.2" y="160.5">29</text>
<text x="54.8" y="157.9">28</text>
<text x="54.8" y="160.5">30</text>
<text x="61.9" y="156.8">28</text>
<text x="61.9" y="159.3">30</text>
<text x="61.9" y="161.9">32</text>
<text x="80.2" y="156.8">27</text>
<text x="80.2" y="159.3">29</text>
<text x="80.2" y="161.9">31</text>
<text x="87.3" y="157.9">27</text>
<text x="87.3" y="160.5">29</text>
<text x="92.9" y="157.9">28</text>
<text x="92.9" y="160.5">30</text>
<text x="100" y="156.8">28</text>
<text x="100" y="159.3">30</text>
<text x="100" y="161.9">32</text>
<text x="118.3" y="156.8">27</text>
<text x="118.3" y="159.3">29</text>
<text x="118.3" y="161.9">31</text>
<text x="125.4" y="157.9">27</text>
<text x="125.4" y="160.5">29</text>
<text x="131" y="157.9">28</text>
<text x="131" y="160.5">30</text>
<text x="138.1" y="156.8">28</text>
<text x="138.1" y="159.3">30</text>
<text x="138.1" y="161.9">32</text>
<text x="156.4" y="156.8">27</text>
<text x="156.4" y="159.3">29</text>
<text x="156.4" y="161.9">31</text>
<text x="163.5" y="157.9">27</text>
<text x="163.5" y="160.5">29</text>
<text x="169.1" y="157.9">28</text>
<text x="169.1" y="160.5">30</text>
<text x="176.2" y="156.8">28</text>
<text x="176.2" y="159.3">30</text>
<text x="176.2" y="161.9">32</text>
<text x="194.5" y="156.8">27</text>
<text x="194.5" y="159.3">29</text>
<text x="194.5" y="161.9">31</text>
<text x="201.5" y="157.9">27</text>
<text x="201.5" y="160.5">29</text>
<text x="207.2" y="157.9">28</text>
<text x="207.2" y="160.5">30</text>
<text x="214.2" y="156.8">28</text>
<text x="214.2" y="159.3">30</text>
<text x="214.2" y="161.9">32</text>
<text x="235.1" y="156.8">27</text>
<text x="235.1" y="159.3">29</text>
<text x="235.1" y="161.9">31</text>
<text x="244.7" y="156.8">28</text>
<text x="244.7" y="159.3">30</text>
<text x="244.7" y="161.9">32</text>
<text x="42.1" y="164.4">33</text>
<text x="42.1" y="167">35</text>
<text x="49.2" y="163">31</text>
<text x="49.2" y="165.5">33</text>
<text x="54.8" y="163">32</text>
<text x="54.8" y="165.5">34</text>
<text x="61.9" y="164.4">34</text>
<text x="61.9" y="167">36</text>
<text x="80.2" y="164.4">33</text>
<text x="80.2" y="167">35</text>
<text x="87.3" y="163">31</text>
<text x="87.3" y="165.5">33</text>
<text x="92.9" y="163">32</text>
<text x="92.9" y="165.5">34</text>
<text x="100" y="164.4">34</text>
<text x="100" y="167">36</text>
<text x="118.3" y="164.4">33</text>
<text x="118.3" y="167">35</text>
<text x="125.4" y="163">31</text>
<text x="125.4" y="165.5">33</text>
<text x="131" y="163">32</text>
<text x="131" y="165.5">34</text>
<text x="138.1" y="164.4">34</text>
<text x="138.1" y="167">36</text>
<text x="156.4" y="164.4">33</text>
<text x="156.4" y="167">35</text>
<text x="163.5" y="163">31</text>
<text x="163.5" y="165.5">33</text>
<text x="169.1" y="163">32</text>
<text x="169.1" y="165.5">34</text>
<text x="176.2" y="164.4">34</text>
<text x="176.2" y="167">36</text>
<text x="194.5" y="164.4">33</text>
<text x="194.5" y="167">35</text>
<text x="201.5" y="163">31</text>
<text x="201.5" y="165.5">33</text>
<text x="207.2" y="163">32</text>
<text x="207.2" y="165.5">34</text>
<text x="214.2" y="164.4">34</text>
<text x="214.2" y="167">36</text>
<text x="235.1" y="164.4">33</text>
<text x="235.1" y="167">35</text>
<text x="244.7" y="164.4">34</text>
<text x="244.7" y="167">36</text>
<text x="42.1" y="169.5">37</text>
<text x="42.1" y="172">39</text>
<text x="49.2" y="168.1">35</text>
<text x="49.2" y="170.6">37</text>
<text x="49.2" y="173.1">39</text>
<text x="54.8" y="168.1">36</text>
<text x="54.8" y="170.6">38</text>
<text x="54.8" y="173.1">40</text>
<text x="61.9" y="169.5">38</text>
<text x="61.9" y="172">40</text>
<text x="80.2" y="169.5">37</text>
<text x="80.2" y="172">39</text>
<text x="87.3" y="168.1">35</text>
<text x="87.3" y="170.6">37</text>
<text x="87.3" y="173.1">39</text>
<text x="92.9" y="168.1">36</text>
<text x="92.9" y="170.6">38</text>
<text x="92.9" y="173.1">40</text>
<text x="100" y="169.5">38</text>
<text x="100" y="172">40</text>
<text x="118.3" y="169.5">37</text>
<text x="118.3" y="172">39</text>
<text x="125.4" y="168.1">35</text>
<text x="125.4" y="170.6">37</text>
<text x="125.4" y="173.1">39</text>
<text x="131" y="168.1">36</text>
<text x="131" y="170.6">38</text>
<text x="131" y="173.1">40</text>
<text x="138.1" y="169.5">38</text>
<text x="138.1" y="172">40</text>
<text x="156.4" y="169.5">37</text>
<text x="156.4" y="172">39</text>
<text x="163.5" y="168.1">35</text>
<text x="163.5" y="170.6">37</text>
<text x="163.5" y="173.1">39</text>
<text x="169.1" y="168.1">36</text>
<text x="169.1" y="170.6">38</text>
<text x="169.1" y="173.1">40</text>
<text x="176.2" y="169.5">38</text>
<text x="176.2" y="172">40</text>
<text x="194.5" y="169.5">37</text>
<text x="194.5" y="172">39</text>
<text x="201.5" y="168.1">35</text>
<text x="201.5" y="170.6">37</text>
<text x="201.5" y="173.1">39</text>
<text x="207.2" y="168.1">36</text>
<text x="207.2" y="170.6">38</text>
<text x="207.2" y="173.1">40</text>
<text x="214.2" y="169.5">38</text>
<text x="214.2" y="172">40</text>
<text x="235.1" y="169.5">37</text>
<text x="235.1" y="172">39</text>
<text x="244.7" y="169.5">38</text>
<text x="244.7" y="172">40</text>
</g>
<g font-size="1.8">
<text x="18.3" y="101.3" transform="rotate(-90 18.3 101.3)">VCC</text>
<text x="18.3" y="114" transform="rotate(-90 18.3 114)">GND</text>
</g>
</svg>
